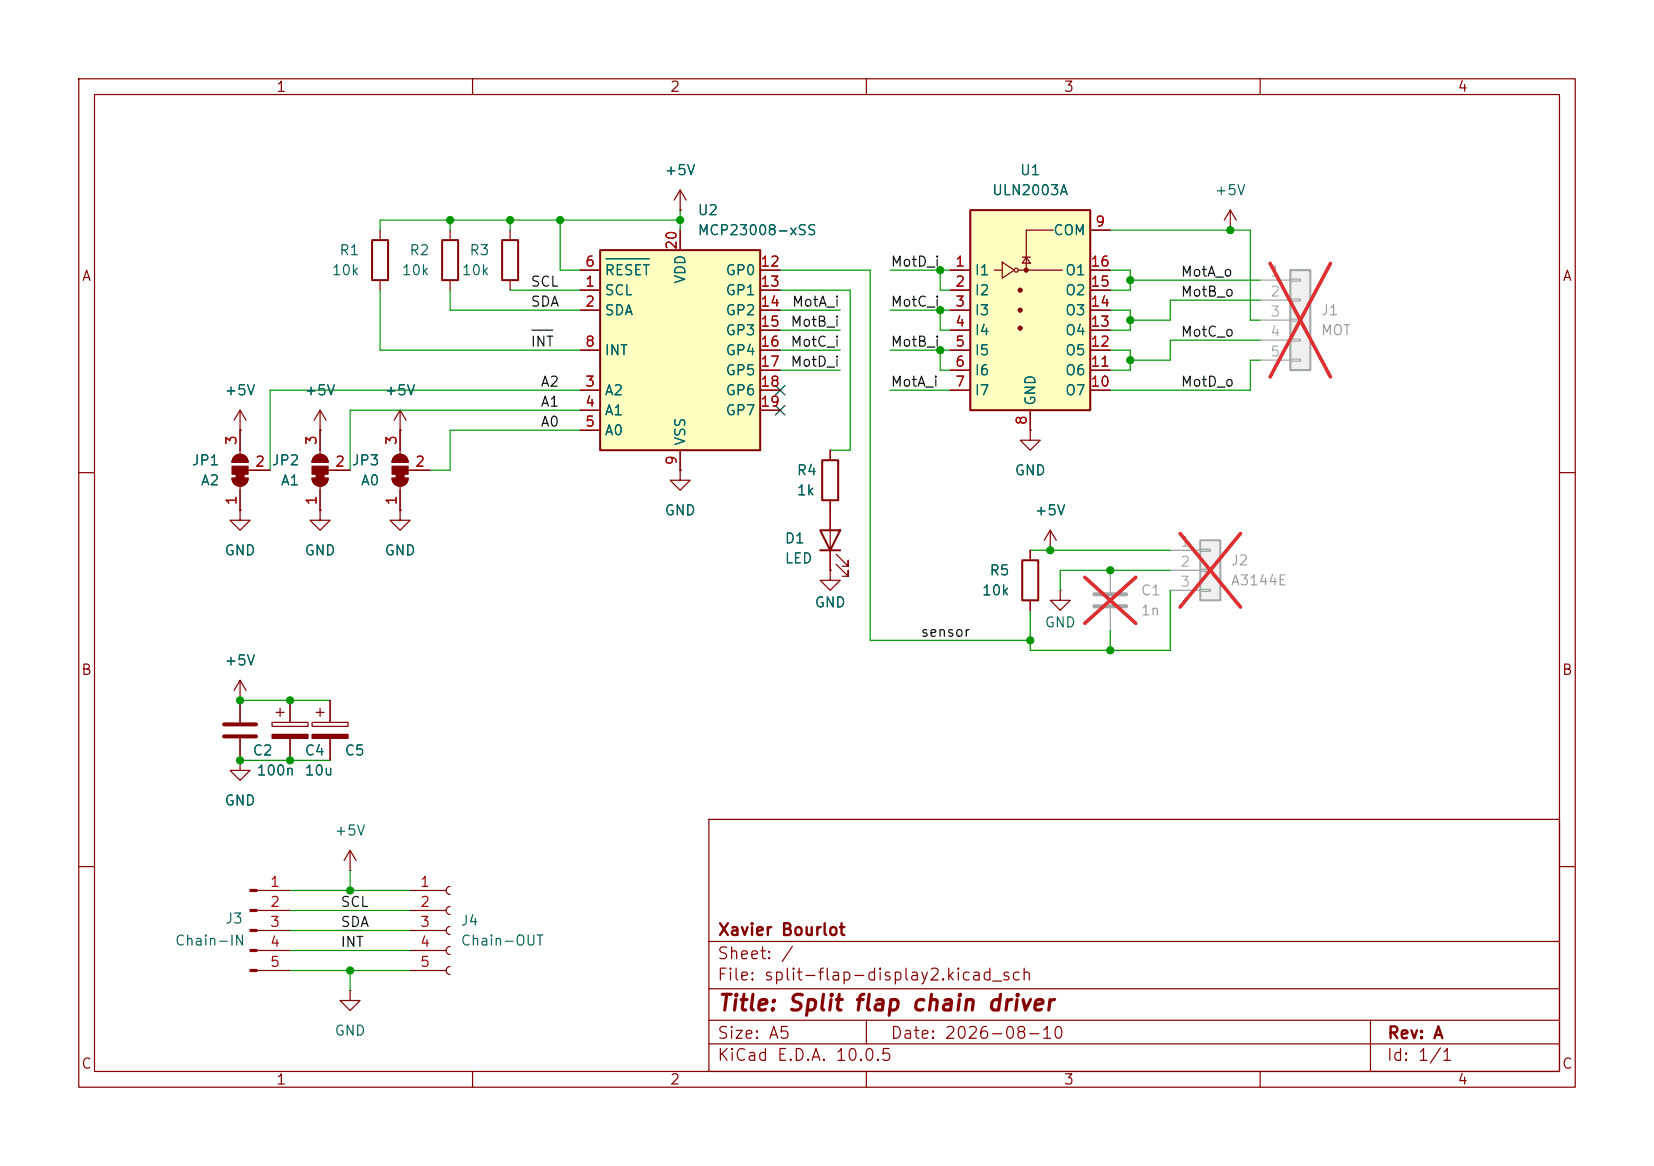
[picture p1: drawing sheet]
<svg xmlns="http://www.w3.org/2000/svg" width="210mm" height="148mm" viewBox="0 0 210 148" stroke-linecap="round" stroke-linejoin="round" font-family="sans-serif">
<g fill="none" stroke="#840000" stroke-width=".15">
<path d="M10 10h190v128h-190zM12 12h186v124h-186zM60 10v2M110 10v2M160 10v2M105.4 57.2v1.2M10 60h2M105.4 63.5v1.3M198 60h2M10 110h2M90 104h108v32h-108zM90 119.5h108"/>
<path d="M198 110h2M60 136v2M90 132.5h108M90 129.5h108M90 125.5h108M110 136v2M110 129.5v3M160 136v2M174 129.5v6.5"/>
</g>
<path d="M104.4 58.4h2v5.1h-2z" fill="none" stroke="#840000" stroke-width=".25"/>
<path d="M138.9 75.4h4.1M138.9 77h4.1" fill="none" stroke="#a1a1a1" stroke-width=".51"/>
<path d="M141 72.4v2.8M141 77.2v2.8" fill="none" stroke="#a1a1a1" stroke-width=".15"/>
<path d="M137.7 73.3l6.5 5.8M144.2 73.3l-6.5 5.8" fill="none" stroke="#e12e31" stroke-width=".46"/>
<path d="M76.2 31.8h20.3v25.4h-20.3z" fill="#ffffc2"/>
<path d="M76.2 31.8h20.3v25.4h-20.3z" fill="none" stroke="#840000" stroke-width=".25"/>
<g fill="none" stroke="#840000" stroke-width=".15">
<path d="M73.7 36.8h2.5M73.7 39.4h2.5M73.7 34.3h2.5M86.4 29.2v2.6M96.5 36.8h2.6M96.5 39.4h2.6M96.5 34.3h2.6M39.9 58a1.02 1.02 0 0 1 1.1-.3 1.02 1.02 0 0 1 .7 1h-2.1l.1-.4zM40.6 54.6v3.1M41.7 59.7h2.7M73.7 49.5h2.5M73.7 52.1h2.5"/>
<path d="M73.7 54.6h2.5M73.7 44.5h2.5M86.4 59.7v1.3h1.2l-1.2 1.2-1.3-1.2h1.3M86.4 59.7h.1M86.4 57.2v2.5M96.5 49.5h2.6M96.5 52.1h2.6M96.5 44.5h2.6M96.5 41.9h2.6M96.5 47h2.6M130.8 54.6v1.3h1.3l-1.3 1.3-1.3-1.3h1.3M130.8 54.6h.1"/>
<path d="M39.6 60.7h2.1a1.02 1.02 0 0 1-1.1 1 1.02 1.02 0 0 1-1-1zM40.6 61.7v3.1"/>
</g>
<path d="M76.9 32.8h5.5" fill="none" stroke="#006464" stroke-width=".15"/>
<g fill="#840000" stroke="#840000" stroke-width=".15">
<path d="M40.1 60.2h1v.5h-1z"/>
<path d="M39.6 60.7h2.1a1.02 1.02 0 0 1-1.1 1 1.02 1.02 0 0 1-1-1z"/>
<path d="M39.6 59.2h2.1v1h-2.1z"/>
<path d="M39.9 58a1.02 1.02 0 0 1 1.1-.3 1.02 1.02 0 0 1 .7 1h-2.1l.1-.4z"/>
</g>
<path d="M163.8 34.3h2.6v12.7h-2.6z" fill="#f0f0f0"/>
<path d="M163.8 34.3h2.6v12.7h-2.6z" fill="none" stroke="#a1a1a1" stroke-width=".25"/>
<path d="M160 35.6h3.8M160 38.1h3.8M163.8 35.4h1.3v.3h-1.3zM163.8 38h1.3v.2h-1.3zM160 40.6h3.8M160 43.2h3.8M160 45.7h3.8M163.8 40.5h1.3v.3h-1.3zM163.8 43.1h1.3v.2h-1.3zM163.8 45.6h1.3v.2h-1.3z" fill="none" stroke="#a1a1a1" stroke-width=".15"/>
<path d="M161.3 33.4l7.6 14.4M168.9 33.4l-7.6 14.4" fill="none" stroke="#e12e31" stroke-width=".46"/>
<path d="M52.1 113h4.5M52.1 115.6h4.5M52.1 118.1h4.5M57.1 112.5a.51 .51 0 0 0-.5 .5 .51 .51 0 0 0 .5 .5M57.1 115.1a.51 .51 0 0 0-.5 .5 .51 .51 0 0 0 .5 .5M57.1 117.6a.51 .51 0 0 0-.5 .5 .51 .51 0 0 0 .5 .5M52.1 120.7h4.5M52.1 123.2h4.5M57.1 120.1a.51 .51 0 0 0-.5 .6 .51 .51 0 0 0 .5 .5M57.1 122.7a.51 .51 0 0 0-.5 .5 .51 .51 0 0 0 .5 .5" fill="none" stroke="#840000" stroke-width=".15"/>
<path d="M152.4 68.6h2.5v7.6h-2.5z" fill="#f0f0f0"/>
<path d="M152.4 68.6h2.5v7.6h-2.5z" fill="none" stroke="#a1a1a1" stroke-width=".25"/>
<path d="M148.6 69.9h3.8M148.6 72.4h3.8M148.6 74.9h3.8M152.4 69.7h1.3v.3h-1.3zM152.4 72.3h1.3v.2h-1.3zM152.4 74.8h1.3v.3h-1.3z" fill="none" stroke="#a1a1a1" stroke-width=".15"/>
<path d="M149.8 67.7l7.7 9.4M157.5 67.7l-7.7 9.4" fill="none" stroke="#e12e31" stroke-width=".46"/>
<path d="M129.8 71.1h2v5.1h-2z" fill="none" stroke="#840000" stroke-width=".25"/>
<path d="M105.4 72.4v1.3h1.3l-1.3 1.2-1.3-1.2h1.3M105.4 72.4h.1M130.8 69.9v1.2M130.8 76.2v1.3" fill="none" stroke="#840000" stroke-width=".15"/>
<path d="M123.2 26.7h15.2v25.4h-15.2z" fill="#ffffc2"/>
<path d="M47.2 30.5h2.1v5.1h-2.1zM56.1 30.5h2.1v5.1h-2.1zM63.8 30.5h2v5.1h-2zM123.2 26.7h15.2v25.4h-15.2zM104.1 67.3h2.6l-1.3 2.6zM104.1 69.9h2.6" fill="none" stroke="#840000" stroke-width=".25"/>
<g fill="none" stroke="#840000" stroke-width=".15">
<path d="M48.3 29.2v1.3M48.3 35.6v1.2M57.1 29.2v1.3M57.1 35.6v1.2M64.8 29.2v1.3M64.8 35.6v1.2M73.7 34.3h2.5M73.7 36.8h2.5M73.7 39.4h2.5M86.4 26.7h.1M86.4 24.1l-.8 1.3M86.4 24.1l.7 1.3"/>
<path d="M86.4 24.1v2.6M86.4 29.2v2.6M96.5 34.3h2.6M96.5 36.8h2.6M96.5 39.4h2.6M120.6 34.3h2.6M120.6 36.8h2.6M120.6 39.4h2.6M126.2 34.3h1.1M127.3 33.3l1.5 1-1.5 1zM129.3 34.3h5.6M129.8 32.6h1"/>
<path d="M130.3 32.6l.5 .8h-1zM133.7 29.2h-3.4v5.1M138.4 34.3h2.6M138.4 36.8h2.6M138.4 39.4h2.6M138.4 29.2h2.6M156.2 29.2h.1M156.2 26.7l-.8 1.2M156.2 26.7l.8 1.2M156.2 26.7v2.5M29.8 58a1.02 1.02 0 0 1 1.1-.3 1.02 1.02 0 0 1 .6 1h-2l.1-.4zM30.5 54.6h.1"/>
<path d="M30.5 52.1v5.6M30.5 52.1l-.8 1.2M30.5 52.1l.7 1.2M31.5 59.7h2.8M40.6 54.6h.1M40.6 52.1v5.1M40.6 52.1l-.7 1.2M40.6 52.1l.8 1.2M41.9 59.7h2.5M50.1 58a1.02 1.02 0 0 1 1.1-.3 1.02 1.02 0 0 1 .6 1h-2l.1-.4zM50.8 54.6h.1M50.8 52.1v5.6"/>
<path d="M50.8 52.1l-.8 1.2M50.8 52.1l.8 1.2M51.8 59.7h2.8M73.7 44.5h2.5M73.7 49.5h2.5M73.7 52.1h2.5M73.7 54.6h2.5M86.4 59.7h.1M86.4 57.2v2.5M96.5 41.9h2.6M96.5 44.5h2.6M96.5 47h2.6"/>
<path d="M96.5 49.5h2.6M96.5 52.1h2.6M105.4 57.2v1.2M120.6 41.9h2.6M120.6 44.5h2.6M120.6 47h2.6M120.6 49.5h2.6M130.8 54.6h.1M130.8 52.1v2.5M138.4 41.9h2.6M138.4 44.5h2.6M138.4 47h2.6"/>
<path d="M138.4 49.5h2.6M29.5 60.7h2a1.02 1.02 0 0 1-1 1 1.02 1.02 0 0 1-1-1zM30.5 64.8v1.2h1.2l-1.2 1.3-1.3-1.3h1.3M30.5 64.8h.1M30.5 61.7v3.1M40.6 64.8v1.2h1.3l-1.3 1.3-1.2-1.3h1.2M40.6 64.8h.1M40.6 62.2v2.6M49.8 60.7h2a1.02 1.02 0 0 1-1 1 1.02 1.02 0 0 1-1-1zM50.8 64.8v1.2h1.3l-1.3 1.3-1.3-1.3h1.3M50.8 64.8h.1M50.8 61.7v3.1"/>
<path d="M105.4 72.4h.1M105.4 63.5v8.9M106.2 71.6l1.5 1.6v-.8v.8h-.8M106.2 70.4l1.5 1.5v-.8v.8h-.8M130.8 69.9v1.2M130.8 76.2v1.3M133.3 69.9h.1M133.3 67.3l-.7 1.3M133.3 67.3l.8 1.3M133.3 67.3v2.6M134.6 74.9v1.3h1.3l-1.3 1.3-1.3-1.3h1.3M134.6 74.9h.1"/>
<path d="M30.5 96.5v1.3h1.2l-1.2 1.3-1.3-1.3h1.3M30.5 96.5h.1M30.5 88.9h.1M30.5 86.4v5.3M30.5 93.7v2.8M30.5 86.4l-.8 1.2M30.5 86.4l.7 1.2M34.5 91.7h4.6v.5h-4.6zM35.1 90.4h1M35.6 89.9v1M36.8 88.9v2.8M36.8 93.7v2.8"/>
<path d="M39.6 91.7h4.6v.5h-4.6zM40.1 90.4h1M40.6 89.9v1M41.9 88.9v2.8M41.9 93.7v2.8M32.6 113h4.2M32.6 115.6h4.2M32.6 118.1h4.2M44.4 110.5h.1M44.4 108l-.7 1.2M44.4 108l.8 1.2M44.4 108v2.5"/>
<path d="M32.6 120.7h4.2M32.6 123.2h4.2M44.4 125.7v1.3h1.3l-1.3 1.3-1.2-1.3h1.2M44.4 125.7h.1"/>
<circle cx="129" cy="34.3" r=".25"/>
</g>
<g fill="#840000" stroke="#840000" stroke-width=".15">
<path d="M50.3 60.2h1v.5h-1z"/>
<path d="M49.8 60.7h2a1.02 1.02 0 0 1-1 1 1.02 1.02 0 0 1-1-1z"/>
<path d="M49.8 59.2h2v1h-2z"/>
<path d="M50.1 58a1.02 1.02 0 0 1 1.1-.3 1.02 1.02 0 0 1 .6 1h-2l.1-.4z"/>
<path d="M30 60.2h1v.5h-1z"/>
<path d="M29.5 60.7h2a1.02 1.02 0 0 1-1 1 1.02 1.02 0 0 1-1-1z"/>
<path d="M29.5 59.2h2v1h-2z"/>
<path d="M29.8 58a1.02 1.02 0 0 1 1.1-.3 1.02 1.02 0 0 1 .6 1h-2l.1-.4z"/>
<path d="M39.6 93.2h4.6v.5h-4.6z"/>
<path d="M34.5 93.2h4.6v.5h-4.6z"/>
<path d="M31.7 112.9h.9v.3h-.9z"/>
<path d="M31.7 115.4h.9v.3h-.9z"/>
<path d="M31.7 118h.9v.2h-.9z"/>
<path d="M31.7 120.5h.9v.3h-.9z"/>
<path d="M31.7 123.1h.9v.2h-.9z"/>
<circle cx="129.5" cy="36.8" r=".25"/>
<circle cx="129.5" cy="39.4" r=".25"/>
<circle cx="129.5" cy="41.7" r=".25"/>
<circle cx="130.3" cy="34.3" r=".25"/>
</g>
<path d="M28.4 91.9h4.1M28.4 93.5h4.1" fill="none" stroke="#840000" stroke-width=".51"/>
<path d="M67.5 41.9h2.7M43.4 118.1h2.7" fill="none" stroke="#0f0f0f" stroke-width=".15"/>
<g fill="none" stroke="#009600" stroke-width=".15">
<path d="M48.3 36.8v7.7h25.4M57.1 36.8v2.6h16.6M57.1 27.9v1.3M64.8 27.9v1.3M64.8 36.8h8.9M71.1 27.9v6.4h2.6M86.4 27.9h-38.1v1.3M86.4 26.7v2.5M99.1 39.4h7.6M99.1 36.8h8.8v20.4h-2.5M99.1 34.3h11.4v47h20.3M113 39.4h7.6"/>
<path d="M113 34.3h7.6M119.4 34.3v2.5h1.2M119.4 39.4v2.5h1.2M141 39.4h2.5v2.5h-2.5M141 34.3h2.5v2.5h-2.5M141 29.2h17.7v11.4h1.3M143.5 35.6h16.5M160 38.1h-11.4v2.5h-5.1M73.7 54.6h-16.6v5.1h-2.5M73.7 52.1h-29.3v7.6M73.7 49.5h-39.4v10.2M99.1 47h7.6"/>
<path d="M99.1 44.5h7.6M99.1 41.9h7.6M113 44.5h7.6M113 49.5h7.6M119.4 44.5v2.5h1.2M141 44.5h2.5v2.5h-2.5M160 43.2h-11.4v2.5h-5.1M160 45.7h-1.3v3.8h-17.7M130.8 69.9h17.8M148.6 74.9v7.7h-17.8v-5.1M148.6 72.4h-14v2.5M30.5 88.9h11.4"/>
<path d="M30.5 96.5h11.4M141 80v2.6M36.8 113h15.3M36.8 118.1h15.3M36.8 115.6h15.3M44.4 110.5v2.5M36.8 120.7h15.3M36.8 123.2h15.3M44.4 123.2v2.5"/>
</g>
<path d="M98.5 51.5l1.2 1.2M98.5 48.9l1.2 1.2M99.7 51.5l-1.2 1.2M99.7 48.9l-1.2 1.2" fill="none" stroke="#000084" stroke-width=".15"/>
<path d="M76.9 32.8h5.5" fill="none" stroke="#006464" stroke-width=".15"/>
<g fill="#009600" stroke="#009600" stroke-width=".13">
<circle cx="119.4" cy="34.3" r=".46"/>
<circle cx="119.4" cy="39.4" r=".46"/>
<circle cx="143.5" cy="40.6" r=".46"/>
<circle cx="143.5" cy="35.6" r=".46"/>
<circle cx="156.2" cy="29.2" r=".46"/>
<circle cx="86.4" cy="27.9" r=".46"/>
<circle cx="71.1" cy="27.9" r=".46"/>
<circle cx="64.8" cy="27.9" r=".46"/>
<circle cx="119.4" cy="44.5" r=".46"/>
<circle cx="44.4" cy="113" r=".46"/>
<circle cx="36.8" cy="96.5" r=".46"/>
<circle cx="36.8" cy="88.9" r=".46"/>
<circle cx="44.4" cy="123.2" r=".46"/>
<circle cx="30.5" cy="88.9" r=".46"/>
<circle cx="30.5" cy="96.5" r=".46"/>
<circle cx="133.3" cy="69.9" r=".46"/>
<circle cx="141" cy="72.4" r=".46"/>
<circle cx="143.5" cy="45.7" r=".46"/>
<circle cx="141" cy="82.6" r=".46"/>
<circle cx="57.1" cy="27.9" r=".46"/>
<circle cx="130.8" cy="81.3" r=".46"/>
</g>
<text font-size="2" fill="#840000" x="91" y="128.8">Title: Split flap chain driver</text>
<g font-size="1.5" fill="#840000">
<text x="91.1" y="119.1">Xavier Bourlot</text>
<text x="91" y="124.8">File: split-flap-display2.kicad_sch</text>
<text x="91" y="122.1">Sheet: /</text>
<text x="91" y="135">KiCad E.D.A. 10.0.5</text>
<text x="91" y="132.2">Size: A5</text>
<text x="113" y="132.2">Date: 2026-08-10</text>
<text x="176" y="135">Id: 1/1</text>
<text x="176.1" y="132.2">Rev: A</text>
</g>
<g font-size="1.3" fill="#840000">
<text x="35" y="12">1</text>
<text x="85" y="12">2</text>
<text x="135" y="12">3</text>
<text x="185" y="12">4</text>
<text x="10.3" y="36">A</text>
<text x="198.3" y="36">A</text>
<text x="10.2" y="86">B</text>
<text x="198.2" y="86">B</text>
<text x="10.2" y="136">C</text>
<text x="35" y="138">1</text>
<text x="85" y="138">2</text>
<text x="135" y="138">3</text>
<text x="185" y="138">4</text>
<text x="198.2" y="136">C</text>
</g>
<g font-size="1.3" fill="#006464">
<text x="84.3" y="22.6">+5V</text>
<text x="129.4" y="22.6">U1</text>
<text x="88.5" y="27.6">U2</text>
<text x="125.9" y="25.1">ULN2003A</text>
<text x="154.1" y="25.1">+5V</text>
<text x="42" y="35.3">10k</text>
<text x="43" y="32.7">R1</text>
<text x="50.9" y="35.3">10k</text>
<text x="51.9" y="32.7">R2</text>
<text x="58.5" y="35.3">10k</text>
<text x="59.5" y="32.7">R3</text>
<text x="76.7" y="35.3">RESET</text>
<text x="88.5" y="30.2">MCP23008-xSS</text>
<text x="92" y="35.3">GP0</text>
<text x="123.7" y="35.3">I1</text>
<text x="133.6" y="30.2">COM</text>
<text x="135.2" y="35.3">O1</text>
<text x="76.7" y="37.8">SCL</text>
<text x="76.7" y="40.3">SDA</text>
<text x="87.3" y="36.1" transform="rotate(-90 87.3 36.1)">VDD</text>
<text x="92" y="37.8">GP1</text>
<text x="92" y="40.3">GP2</text>
<text x="123.7" y="37.8">I2</text>
<text x="123.7" y="40.3">I3</text>
<text x="135.2" y="40.3">O3</text>
<text x="135.2" y="37.8">O2</text>
<text x="76.7" y="45.4">INT</text>
<text x="92" y="42.9">GP3</text>
<text x="92" y="45.4">GP4</text>
<text x="92" y="48">GP5</text>
<text x="123.7" y="42.9">I4</text>
<text x="123.7" y="45.4">I5</text>
<text x="123.7" y="48">I6</text>
<text x="135.2" y="48">O6</text>
<text x="135.2" y="45.4">O5</text>
<text x="135.2" y="42.9">O4</text>
<text x="28.4" y="50.5">+5V</text>
<text x="38.6" y="50.5">+5V</text>
<text x="48.7" y="50.5">+5V</text>
<text x="76.7" y="50.5">A2</text>
<text x="76.7" y="53">A1</text>
<text x="92" y="50.5">GP6</text>
<text x="92" y="53">GP7</text>
<text x="123.7" y="50.5">I7</text>
<text x="131.8" y="51.6" transform="rotate(-90 131.8 51.6)">GND</text>
<text x="135.2" y="50.5">O7</text>
<text x="24.3" y="59.4">JP1</text>
<text x="34.4" y="59.4">JP2</text>
<text x="44.6" y="59.4">JP3</text>
<text x="76.7" y="55.6">A0</text>
<text x="87.3" y="56.7" transform="rotate(-90 87.3 56.7)">VSS</text>
<text x="25.4" y="61.9">A2</text>
<text x="35.6" y="61.9">A1</text>
<text x="45.7" y="61.9">A0</text>
<text x="84.3" y="65.7">GND</text>
<text x="101.1" y="60.7">R4</text>
<text x="101.1" y="63.2">1k</text>
<text x="128.7" y="60.7">GND</text>
<text x="131.3" y="65.7">+5V</text>
<text x="28.4" y="70.8">GND</text>
<text x="38.6" y="70.8">GND</text>
<text x="48.7" y="70.8">GND</text>
<text x="99.6" y="69.3">D1</text>
<text x="99.6" y="71.8">LED</text>
<text x="103.3" y="77.4">GND</text>
<text x="124.6" y="75.9">10k</text>
<text x="125.6" y="73.4">R5</text>
<text x="132.6" y="80">GND</text>
<text x="28.4" y="84.8">+5V</text>
<text x="32" y="96.2">C2</text>
<text x="32.5" y="98.8">100n</text>
<text x="38.6" y="96.2">C4</text>
<text x="38.6" y="98.8">10u</text>
<text x="43.7" y="96.2">C5</text>
<text x="28.4" y="102.6">GND</text>
<text x="42.4" y="106.4">+5V</text>
<text x="28.5" y="117.5">J3</text>
<text x="58.4" y="117.8">J4</text>
<text x="22.1" y="120.3">Chain-IN</text>
<text x="58.4" y="120.3">Chain-OUT</text>
<text x="42.4" y="131.8">GND</text>
</g>
<g font-size="1.3" fill="#a90000">
<text x="139" y="29.1">9</text>
<text x="74.2" y="34.2">6</text>
<text x="86.2" y="31.8" transform="rotate(-90 86.2 31.8)">20</text>
<text x="96.5" y="34.2">12</text>
<text x="121.2" y="34.2">1</text>
<text x="138.4" y="34.2">16</text>
<text x="74.2" y="36.7">1</text>
<text x="74.2" y="39.2">2</text>
<text x="96.5" y="36.7">13</text>
<text x="96.5" y="39.2">14</text>
<text x="96.5" y="41.8">15</text>
<text x="121.2" y="36.7">2</text>
<text x="121.2" y="39.2">3</text>
<text x="121.2" y="41.8">4</text>
<text x="138.4" y="41.8">13</text>
<text x="138.4" y="39.2">14</text>
<text x="138.4" y="36.7">15</text>
<text x="74.2" y="44.3">8</text>
<text x="96.5" y="44.3">16</text>
<text x="96.5" y="46.9">17</text>
<text x="121.2" y="44.3">5</text>
<text x="121.2" y="46.9">6</text>
<text x="138.4" y="46.9">11</text>
<text x="138.4" y="44.3">12</text>
<text x="74.2" y="49.4">3</text>
<text x="74.2" y="51.9">4</text>
<text x="96.5" y="49.4">18</text>
<text x="96.5" y="51.9">19</text>
<text x="121.2" y="49.4">7</text>
<text x="138.4" y="49.4">10</text>
<text x="30.3" y="56.6" transform="rotate(-90 30.3 56.6)">3</text>
<text x="32.3" y="59.6">2</text>
<text x="40.5" y="56.6" transform="rotate(-90 40.5 56.6)">3</text>
<text x="42.4" y="59.6">2</text>
<text x="50.7" y="56.6" transform="rotate(-90 50.7 56.6)">3</text>
<text x="52.6" y="59.6">2</text>
<text x="74.2" y="54.5">5</text>
<text x="86.2" y="59.2" transform="rotate(-90 86.2 59.2)">9</text>
<text x="130.7" y="54.1" transform="rotate(-90 130.7 54.1)">8</text>
<text x="30.3" y="64.2" transform="rotate(-90 30.3 64.2)">1</text>
<text x="40.5" y="64.2" transform="rotate(-90 40.5 64.2)">1</text>
<text x="50.7" y="64.2" transform="rotate(-90 50.7 64.2)">1</text>
<text x="34.2" y="112.9">1</text>
<text x="53.2" y="112.9">1</text>
<text x="34.2" y="115.4">2</text>
<text x="34.2" y="118">3</text>
<text x="53.2" y="115.4">2</text>
<text x="53.2" y="118">3</text>
<text x="34.2" y="120.5">4</text>
<text x="34.2" y="123.1">5</text>
<text x="53.2" y="120.5">4</text>
<text x="53.2" y="123.1">5</text>
</g>
<g font-size="1.3" fill="#0f0f0f">
<text x="113" y="34.2">MotD_i</text>
<text x="149.8" y="35.4">MotA_o</text>
<text x="67.3" y="39.2">SDA</text>
<text x="67.3" y="36.7">SCL</text>
<text x="100.3" y="41.8">MotB_i</text>
<text x="100.5" y="39.2">MotA_i</text>
<text x="113" y="39.2">MotC_i</text>
<text x="149.8" y="38">MotB_o</text>
<text x="67.3" y="44.3">INT</text>
<text x="100.3" y="44.3">MotC_i</text>
<text x="100.3" y="46.9">MotD_i</text>
<text x="113" y="44.3">MotB_i</text>
<text x="149.8" y="43.1">MotC_o</text>
<text x="68.6" y="49.4">A2</text>
<text x="68.6" y="51.9">A1</text>
<text x="113" y="49.4">MotA_i</text>
<text x="149.8" y="49.4">MotD_o</text>
<text x="68.6" y="54.5">A0</text>
<text x="116.8" y="81.2">sensor</text>
<text x="43.2" y="115.4">SCL</text>
<text x="43.2" y="118">SDA</text>
<text x="43.2" y="120.5">INT</text>
</g>
<g font-size="1.3" fill="#aaa">
<text x="161.2" y="35.4">1</text>
<text x="161.2" y="38">2</text>
<text x="161.2" y="40.5">3</text>
<text x="161.2" y="43">4</text>
<text x="161.2" y="45.6">5</text>
<text x="149.8" y="69.7">1</text>
<text x="149.8" y="72.3">2</text>
<text x="149.8" y="74.8">3</text>
</g>
<g font-size="1.3" fill="#989898">
<text x="167.6" y="40.3">J1</text>
<text x="167.6" y="42.9">MOT</text>
<text x="144.8" y="75.9">C1</text>
<text x="156.2" y="72.1">J2</text>
<text x="156.2" y="74.6">A3144E</text>
<text x="144.8" y="78.4">1n</text>
</g>
</svg>
